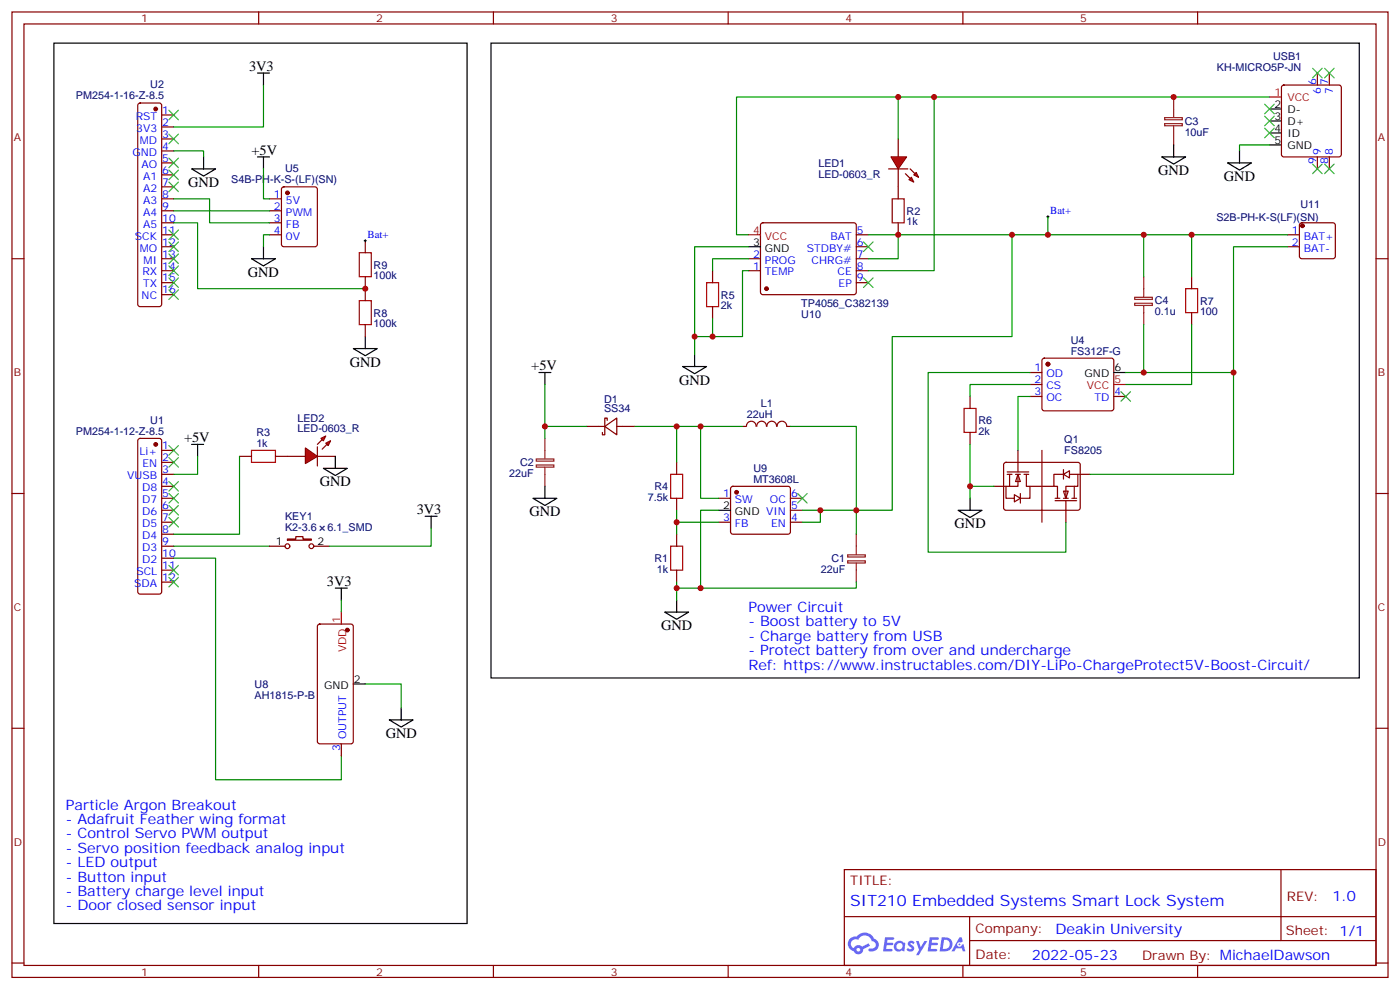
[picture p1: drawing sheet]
<svg xmlns="http://www.w3.org/2000/svg" width="412mm" height="292mm" viewBox="0 0 412 292" stroke-linecap="round" stroke-linejoin="round" font-family="sans-serif">
<g fill="none" stroke="#870000" stroke-width=".35">
<path d="M3.5 3.5h405.4v284.4h-405.4zM7.1 7.1h398.2v277.2h-398.2zM76.2 3.5v3.6M145.3 3.5v3.6M214.5 3.5v3.6M283.6 3.5v3.6M352.8 3.5v3.6M3.5 76.2h3.6M405.3 76.2h3.6M3.5 145.3h3.6M405.3 145.3h3.6M3.5 214.5h3.6"/>
<path d="M405.3 214.5h3.6M248.7 256.1h156.6v28.2h-156.6zM377.3 256.1v20.9M248.7 270h156.5M285.6 277h119.6M285.6 270v14.1M3.5 283.6h3.6M76.2 284.3v3.6M145.3 284.3v3.6M214.5 284.3v3.6M283.6 284.3v3.6M352.8 284.3v3.6"/>
<path d="M405.3 283.6h3.6"/>
</g>
<g fill="#5487ff">
<path d="M267.7 277.3a1.22 1.22 0 0 1 1.7 .3l-.4 .5a.47 .47 0 0 0-.3-.4 .47 .47 0 0 0-.5 .2l.1 .3a1.14 1.14 0 0 1 .8 1.7 1.14 1.14 0 0 1-1.9 0l-.2-.2 .5-.5 .7 .4a.29 .29 0 0 0 .3-.3 .29 .29 0 0 0-.2-.3 1.04 1.04 0 0 1-.6-1.7z"/>
<path d="M260.7 276h2.4l.3 .2-.2 .5-1.8 .1-.1 .8h1.5l.3 .4-.3 .4h-1.6l-.2 1.1h1.7l.2 .3-.2 .3-2.6 .1z"/>
<path d="M273.8 276h2.4l.3 .2-.1 .5-1.8 .1-.2 .8h1.6l.3 .4-.4 .4h-1.6l-.1 1.1h1.7l.2 .3-.2 .3-2.6 .1z"/>
<path d="M282.6 276.1h.7l.3 1.2-.6 .3a.69 .69 0 0 0-1 .3 .69 .69 0 0 0 .4 1 .69 .69 0 0 0 .9-.7l.5-.2 .6 2.2h-.8l-.2-.9h-1.8l-.5 .9h-.8z"/>
<path d="M269.8 277.1h.8l.6 1.8 1.1-1.8h.9l-2.6 4.2h-.8l.9-1.5z"/>
<path d="M277.4 276.1l-.6 4.1h1.3a2.11 2.11 0 0 0 2.5-2.1 2.11 2.11 0 0 0-2.5-2zM278.1 276.8a1.39 1.39 0 0 1 1.7 1.4 1.39 1.39 0 0 1-1.8 1.3h-.3z"/>
<path d="M263.7 277.7a1.54 1.54 0 0 0-.1 2.1 1.54 1.54 0 0 0 2.2 .2l.6 .2 .3-2.3-.2-.2-.4-.1a1.49 1.49 0 0 0-2.4 .1zM264 278.7a.94 .94 0 0 1 1.8 0 .94 .94 0 0 1-1.8 0z"/>
<path d="M250.4 276.4a2.18 2.18 0 0 0 1.1 3.7 1.44 1.44 0 0 0 1.6 1 1.44 1.44 0 0 0 1.2-1.5l2-1-.5-.8-1.9 1a1.47 1.47 0 0 0-2.4 .4 1.39 1.39 0 0 1-.7-1.9 1.39 1.39 0 0 1 2-.5 2.12 2.12 0 0 1 2.2-1.3 2.12 2.12 0 0 1 1.9 1.7 1.14 1.14 0 0 1 1.1 1.4 1.14 1.14 0 0 1-1.7 .8 .43 .43 0 0 0-.5 .3 .43 .43 0 0 0 .4 .5 1.98 1.98 0 0 0 2.5-1.2 1.98 1.98 0 0 0-1.2-2.5 3.1 3.1 0 0 0-5.3-.7l-.9 .1zM252.3 279.7a.55 .55 0 0 1 1.1 0 .55 .55 0 0 1-1.1 0z"/>
<circle cx="282.6" cy="278.1" r=".26"/>
</g>
<g fill="none" stroke="#870000" stroke-width=".35">
<path d="M40.8 30.5l.5-.2h5.6l.5 .2 .2 .5v58.6l-.2 .5-.5 .2h-5.6l-.5-.2-.2-.5v-58.6zM47.6 33.9h3.6M47.6 37.4h3.6M377.7 25.3l.5-.3h16.2l.5 .3 .2 .5v19.7l-.2 .5-.5 .2h-16.2l-.5-.2-.2-.5v-19.7zM388.1 21.5v3.5M391.6 21.5v3.5M47.6 40.9h3.6M47.6 44.5h3.6M47.6 48h3.6M47.6 51.5h3.6M47.6 55h3.6M47.6 58.6h3.6"/>
<path d="M79.4 58.6h3.5M83.1 55.2l.5-.2h9.2l.6 .5 .1 16.5-.5 .6-9.4 .1-.6-.5-.1-16.5zM388.1 46.2v3.5M391.6 46.2v3.5M47.6 62.1h3.6M47.6 65.6h3.6M47.6 69.1h3.6M47.6 72.7h3.6M47.6 76.2h3.6M47.6 79.7h3.6M79.4 62.1h3.5M79.4 65.6h3.5"/>
<path d="M79.4 69.1h3.5M220.5 76.2h3.5M220.5 79.7h3.5M224.2 65.8l.5-.2h26.8l.5 .2 .2 .5v20.1l-.7 .4-27.1-.1-.4-.6v-19.8zM252.2 69.1h3.6M252.2 72.7h3.6M252.2 76.2h3.6M252.2 79.7h3.6M47.6 83.3h3.6M47.6 86.8h3.6M252.2 83.3h3.6M303.4 109.7h3.5"/>
<path d="M303.4 113.2h3.5M303.4 116.8h3.5M307.2 105.7l.4-.2h19.8l.5 .2 .2 .5-.1 14.4-.6 .4-20.1-.1-.4-.6v-14.1zM328.1 116.8h3.5M40.8 129.3l.5-.2h5.6l.5 .2 .2 .5v44.5l-.2 .5-.5 .2h-5.6l-.5-.3-.2-.4v-44.5zM47.6 132.6h3.6M47.6 136.2h3.6M47.6 139.7h3.6M47.6 143.2h3.6M47.6 146.8h3.6M47.6 150.3h3.6M47.6 153.8h3.6"/>
<path d="M47.6 157.3h3.6M47.6 160.9h3.6M47.6 164.4h3.6M47.6 167.9h3.6M47.6 171.4h3.6M93.7 184l.5-.2h9.2l.6 .4 .1 34.2-.5 .6-9.4 .1-.7-.5v-34.1zM100.5 219.1v3.5"/>
</g>
<g fill="#870000" stroke="#870000" stroke-width=".35">
<circle cx="45.9" cy="130.9" r=".53"/>
<circle cx="45.9" cy="32.1" r=".53"/>
<circle cx="84.7" cy="56.8" r=".53"/>
<circle cx="102.3" cy="185.6" r=".53"/>
<circle cx="308.7" cy="107.2" r=".53"/>
<circle cx="225.8" cy="85" r=".53"/>
</g>
<g fill="none" stroke="#000" stroke-width=".35">
<path d="M75.8 21.5h3.6M77.6 21.5v3.5M373.9 39.2h3.6M373.9 35.6h3.6M373.9 32.1h3.6M75.8 46.2h3.6M77.6 46.2v3.5M373.9 42.7h3.6M74.1 76.2h7l-3.5 2.1zM77.6 72.7v3.5M220.5 72.7h3.5M328.1 109.7h3.5"/>
<path d="M125.2 152h3.6M127 152v3.6M98.8 173.2h3.5M100.5 173.2v3.5M104.1 201.4h3.5M114.7 212h7l-3.5 2.1zM118.2 208.5v3.5"/>
</g>
<path d="M77.6 25v12.4h-26.4M51.2 58.6h10.5v7h17.7M77.6 49.7v8.9h1.8M51.2 62.1h28.2M79.4 69.1h-1.8v3.6M51.2 164.4h12.3v65.3h37v-7.1M51.2 160.9h28.2M100.5 176.7v3.6M107.6 201.4h10.6v7.1" fill="none" stroke="#008700" stroke-width=".35"/>
<g fill="none" stroke="#3c3" stroke-width=".35">
<path d="M49.7 39.5l2.9 2.8M49.7 32.5l2.9 2.8M52.6 39.5l-2.9 2.8M52.6 32.5l-2.9 2.8M49.7 46.6l2.9 2.8M49.7 50.1l2.9 2.8M49.7 53.6l2.9 2.8M52.6 46.6l-2.9 2.8M52.6 50.1l-2.9 2.8M52.6 53.6l-2.9 2.8M49.7 67.7l2.9 2.9M49.7 71.3l2.9 2.8"/>
<path d="M49.7 74.8l2.9 2.8M49.7 78.3l2.9 2.8M52.6 67.7l-2.9 2.9M52.6 71.3l-2.9 2.8M52.6 74.8l-2.9 2.8M52.6 78.3l-2.9 2.8M49.7 81.8l2.9 2.9M49.7 85.4l2.9 2.8M52.6 81.8l-2.9 2.9M52.6 85.4l-2.9 2.8M49.7 131.2l2.9 2.9M49.7 134.8l2.9 2.8"/>
<path d="M52.6 131.2l-2.9 2.9M52.6 134.8l-2.9 2.8M49.7 141.8l2.9 2.8M49.7 145.3l2.9 2.9M49.7 148.9l2.9 2.8M52.6 141.8l-2.9 2.8M52.6 145.3l-2.9 2.9M52.6 148.9l-2.9 2.8M49.7 166.5l2.9 2.8M49.7 170l2.9 2.9M52.6 166.5l-2.9 2.8M52.6 170l-2.9 2.9"/>
</g>
<path d="M373.9 28.6h3.6M220.5 69.1h3.5M328.1 113.2h3.5M100.5 180.3v3.5" fill="none" stroke="#f00" stroke-width=".35"/>
<path d="M343.1 34.6h5.2v.7h-5.2zM343.1 36.4h5.2v.6h-5.2zM345.7 28.6v6M345.7 37v5.7M158 135.2h5.2v.6h-5.2zM158 136.9h5.2v.7h-5.2zM160.5 129.1v6M160.5 137.6v5.6M252.2 157.3v6M249.7 163.4h5.2v.6h-5.2zM249.7 165.2h5.2v.6h-5.2zM252.2 165.8v5.6" fill="none" stroke="#8c2424" stroke-width=".35"/>
<g fill="#f00" stroke="#870000" stroke-width=".35">
<path d="M262.5 46.2h4.6l-2.5 3.5z"/>
<path d="M261.8 49.7h5.6z"/>
</g>
<g fill="#870000" stroke="#870000" stroke-width=".35">
<path d="M268.1 49.7l1.4 1.5z"/>
<path d="M266.7 51.2l1.4 1.4z"/>
</g>
<g fill="#f00" stroke="#870000" stroke-width=".35">
<path d="M269.2 51.5l.7-.7 .7 1.4z"/>
<path d="M268.5 52.2l.7 1.4-1.4-.7z"/>
</g>
<path d="M264.6 40.9v5.3M264.6 49.7v8.9M264.6 65.6v3.5M199.3 136.2v3.5M199.3 146.8v3.5M199.3 157.3v3.6M199.3 167.9v3.5" fill="none" stroke="#870000" stroke-width=".35"/>
<path d="M262.8 58.6h3.5v7h-3.5zM197.6 139.7h3.5v7.1h-3.5zM197.6 160.9h3.5v7h-3.5z" fill="none" stroke="#a10000" stroke-width=".35"/>
<g fill="#fff" stroke="#870000" stroke-width=".35">
<path d="M299.9 139.7l.7 2.1h-1.4z"/>
<path d="M298.8 145.7l1.8 1.1-1.8 1z"/>
</g>
<path d="M296.7 139h6.3M296.7 139.7h1.4M297.4 139.7v3.5M299.2 139.7h1.4M299.9 139.7v3.5h-3.6v3.6h2.5M299.9 132.6v6.4M301.6 139.7h1.4M302.3 139.7v3.5h1.1v3.6h-2.8M306.9 132.6v3.6M292.8 143.2h3.5M300.6 145.3v2.9" fill="none" stroke="#870000" stroke-width=".35"/>
<g fill="#fff" stroke="#870000" stroke-width=".35">
<path d="M313.3 144.6h1.4l-.7 2.2z"/>
<path d="M313.3 139.7l1.7-1.1v2.2z"/>
</g>
<g fill="none" stroke="#870000" stroke-width=".35">
<path d="M209.9 79.7v3.6M379.2 69.1h3.6M379.2 72.7h3.6M383 65.8l.5-.2h9.1l.5 .2 .2 .5v9.2l-.2 .5-.5 .2h-9.1l-.5-.2-.2-.5v-9.2zM209.9 90.3v3.5M351 81.5v3.5M351 92.1v3.5M285.8 116.8v3.5M172.9 125.6h5.3M178.2 125.6l3.5-2.5v5zM178.9 123.8v-.7h-.7v5h-.8v-.7M181.7 125.6h5.3"/>
<path d="M218.7 125.6h1.1M222.7 125.6a1.41 1.41 0 0 0-1.4-1.5 1.41 1.41 0 0 0-1.4 1.5M225.8 125.6a1.41 1.41 0 0 0-1.5-1.5 1.41 1.41 0 0 0-1.4 1.5M228.7 125.6a1.41 1.41 0 0 0-1.4-1.5 1.41 1.41 0 0 0-1.4 1.5M228.9 125.6a1.41 1.41 0 0 1 1.4-1.5 1.41 1.41 0 0 1 1.4 1.5h1.1M285.8 127.4v3.5M295.9 136.4l.4-.2h21.5l.4 .7-.1 13-.6 .4-21.4-.1-.5-.6v-12.7zM306.9 136.2v17.6M313.3 139.7h-2.9v3.5h1.1v3.6M313.3 138.3v2.8M315 139.7h2.5v3.5h-3.5v3.6M317.5 139.7h3.5"/>
<path d="M84.7 158.8h2.4v-.8h2.2v.8h2.4v.3h-7zM211.7 146.8h3.5M211.7 153.8h3.5M215.4 143.4l.5-.2h16.2l.5 .2 .2 .5v12.7l-.2 .5-.5 .2h-16.2l-.5-.2-.2-.5v-12.7zM232.8 146.8h3.6M232.8 153.8h3.6M232.8 150.3h3.6M303.4 143.2h7M310.8 147.5h6.3M310.8 146.8h1.4M313.3 146.8h1.4M314 147.5v6.3"/>
<path d="M315.7 146.8h1.4M316.4 143.2v3.6M79.4 160.9h4.6M92.4 160.9h4.6"/>
<circle cx="84.7" cy="160.9" r=".71"/>
<circle cx="91.7" cy="160.9" r=".71"/>
</g>
<path d="M208.1 83.3h3.6v7h-3.6zM349.2 85h3.6v7.1h-3.6zM284 120.3h3.5v7.1h-3.5z" fill="none" stroke="#a10000" stroke-width=".35"/>
<path d="M334.3 87.6h5.1v.6h-5.1zM334.3 89.3h5.1v.7h-5.1zM336.9 81.5v6M336.9 90v5.6" fill="none" stroke="#8c2424" stroke-width=".35"/>
<g fill="#870000" stroke="#870000" stroke-width=".35">
<circle cx="217" cy="145" r=".53"/>
<circle cx="383.6" cy="66.5" r=".53"/>
</g>
<g fill="none" stroke="#000" stroke-width=".35">
<path d="M342.2 46.2h7l-3.5 2.1zM345.7 42.7v3.5M361.6 48h7.1l-3.6 2.1zM365.1 44.5v3.5M158.7 109.7h3.6M160.5 109.7v3.5M201.1 108h7l-3.5 2.1zM204.6 104.4v3.6M157 146.8h7l-3.5 2.1zM160.5 143.2v3.6M211.7 150.3h3.5M282.2 150.3h7.1l-3.5 2.1z"/>
<path d="M285.8 146.8v3.5M199.3 176.7v3.6M195.8 180.3h7l-3.5 2.1z"/>
</g>
<g fill="none" stroke="#008700" stroke-width=".35">
<path d="M264.6 28.6v12.3M275.2 28.6v51.1h-19.4M373.9 28.6h-156.9v40.5h3.5M373.9 42.7h-8.8v1.8M220.5 72.7h-15.9v31.7M220.5 76.2h-10.6v3.5M220.5 79.7h-1.8v19.4h-8.8M255.8 69.1h123.4M264.6 69.1v7.1h-8.8M298.1 69.1v30h-35.3v51.2h-10.6v7M336.9 69.1v12.4M351 69.1v12.4"/>
<path d="M379.2 72.7h-15.8v37h-26.5M209.9 93.8v5.3h-5.3M336.9 95.6v14.1h-5.3M351 95.6v17.6h-19.4M160.5 113.2v12.4h12.4M303.4 116.8h-3.5v15.8M303.4 113.2h-17.6v3.6M303.4 109.7h-30v52.9h40.6v-8.8M363.4 109.7v30h-42.4M160.5 125.6v3.5M187 125.6h12.3v10.6M199.3 125.6h19.4"/>
<path d="M206.4 125.6v21.2h5.3M232.8 125.6h19.4v24.7h-15.8M285.8 130.9v15.9M127 155.6v5.3h-30M199.3 150.3v3.5h12.4M199.3 153.8v3.5M211.7 150.3h-5.3v22.9h-7.1M241.7 150.3v3.5h-5.3M285.8 143.2h7M199.3 171.4v5.3M252.2 171.4v1.8h-45.8"/>
</g>
<path d="M254.4 71.3l2.8 2.8M257.2 71.3l-2.8 2.8M254.4 81.8l2.8 2.9M257.2 81.8l-2.8 2.9M330.2 115.4l2.8 2.8M333 115.4l-2.8 2.8M49.7 152.4l2.9 2.8M52.6 152.4l-2.9 2.8M234.9 145.3l2.9 2.9M237.8 145.3l-2.9 2.9" fill="none" stroke="#3c3" stroke-width=".35"/>
<g fill="#f00" stroke="#870000" stroke-width=".35">
<path d="M90 131.9l3.5 2.5-3.5 2.1z"/>
<path d="M93.5 131.6v5.6z"/>
</g>
<g fill="#870000" stroke="#870000" stroke-width=".35">
<path d="M93.5 130.9l1.4-1.4z"/>
<path d="M96.3 130.9l-1.4 1.4z"/>
</g>
<g fill="#f00" stroke="#870000" stroke-width=".35">
<path d="M94.5 129.1l1.5-.7-.8 1.4z"/>
<path d="M96 130.5l1.4-.7-.7 1.4z"/>
</g>
<path d="M107.6 70.9v3.5M107.6 81.5v7M107.6 95.6v3.5M70.6 134.4h3.5M81.1 134.4h8.9M93.5 134.4h5.3" fill="none" stroke="#870000" stroke-width=".35"/>
<path d="M105.8 74.4h3.6v7.1h-3.6zM105.8 88.5h3.6v7.1h-3.6zM74.1 132.6h7v3.6h-7z" fill="none" stroke="#a10000" stroke-width=".35"/>
<path d="M51.2 44.5h8.8v1.7M51.2 65.6h7v19.4h49.4M308.7 63.9v5.2M58.2 134.4v5.3h-7M70.6 134.4v22.9h-19.4" fill="none" stroke="#008700" stroke-width=".35"/>
<path d="M15.9 12.7h121.7v259.3h-121.7zM144.6 12.7h255.8v187h-255.8zM56.4 49.7h7.1l-3.5 2.2zM60 46.2v3.5M107.6 99.1v3.6M104.1 102.7h7l-3.5 2.1zM56.4 130.9h3.6M58.2 130.9v3.5M95.2 137.9h7.1l-3.5 2.2zM98.8 134.4v3.5" fill="none" stroke="#000" stroke-width=".35"/>
<g fill="none" stroke="#3c3" stroke-width=".35">
<path d="M372.5 37.7l2.9 2.9M372.5 34.2l2.9 2.8M372.5 30.7l2.9 2.8M375.4 37.7l-2.9 2.9M375.4 34.2l-2.9 2.8M375.4 30.7l-2.9 2.8M386.6 20.1l2.9 2.8M389.5 20.1l-2.9 2.8M390.2 20.1l2.8 2.8M393 20.1l-2.8 2.8M386.6 48.3l2.9 2.9M389.5 48.3l-2.9 2.9"/>
<path d="M390.2 48.3l2.8 2.9M393 48.3l-2.8 2.9"/>
</g>
<path d="M107.2 70.9h.7M107.6 70.6v.7M308.3 63.9h.7M308.7 63.5v.7" fill="none" stroke="#000" stroke-width=".29"/>
<g fill="#c00">
<circle cx="199.3" cy="153.8" r=".88"/>
<circle cx="160.5" cy="125.6" r=".88"/>
<circle cx="199.3" cy="125.6" r=".88"/>
<circle cx="206.4" cy="125.6" r=".88"/>
<circle cx="241.7" cy="150.3" r=".88"/>
<circle cx="252.2" cy="150.3" r=".88"/>
<circle cx="336.9" cy="109.7" r=".88"/>
<circle cx="363.4" cy="109.7" r=".88"/>
<circle cx="285.8" cy="143.2" r=".88"/>
<circle cx="345.7" cy="28.6" r=".88"/>
<circle cx="351" cy="69.1" r=".88"/>
<circle cx="336.9" cy="69.1" r=".88"/>
<circle cx="209.9" cy="99.1" r=".88"/>
<circle cx="204.6" cy="99.1" r=".88"/>
<circle cx="264.6" cy="69.1" r=".88"/>
<circle cx="264.6" cy="28.6" r=".88"/>
<circle cx="275.2" cy="28.6" r=".88"/>
<circle cx="298.1" cy="69.1" r=".88"/>
<circle cx="199.3" cy="173.2" r=".88"/>
<circle cx="206.4" cy="173.2" r=".88"/>
<circle cx="308.7" cy="69.1" r=".88"/>
<circle cx="107.6" cy="85" r=".88"/>
</g>
<text font-size="4.6" fill="#00f" x="250.5" y="266.7">SIT210 Embedded Systems Smart Lock System</text>
<g font-size="4.2">
<text x="73.4" y="20.8">3V3</text>
<text x="74.1" y="45.5">+5V</text>
<text x="341.1" y="51.5">GND</text>
<text x="360.5" y="53.3">GND</text>
<text x="55.4" y="55">GND</text>
<text x="73" y="81.5">GND</text>
<text x="103" y="108">GND</text>
<text x="156.5" y="109">+5V</text>
<text x="200" y="113.2">GND</text>
<text x="54.2" y="130.2">+5V</text>
<text x="94.2" y="143.2">GND</text>
<text x="122.8" y="151.3">3V3</text>
<text x="156" y="152">GND</text>
<text x="281.2" y="155.6">GND</text>
<text x="96.3" y="172.5">3V3</text>
<text x="194.8" y="185.6">GND</text>
<text x="113.6" y="217.3">GND</text>
</g>
<g font-size="4.2" fill="#00f">
<text x="220.5" y="180.3">Power Circuit</text>
<text x="220.5" y="184.5">- Boost battery to 5V</text>
<text x="220.5" y="188.7">- Charge battery from USB</text>
<text x="220.5" y="193">- Protect battery from over and undercharge</text>
<text x="220.5" y="197.2">Ref: https://www.instructables.com/DIY-LiPo-ChargeProtect5V-Boost-Circuit/</text>
<text x="19.4" y="238.5">Particle Argon Breakout</text>
<text x="19.4" y="242.7">- Adafruit Feather wing format</text>
<text x="19.4" y="246.9">- Control Servo PWM output</text>
<text x="19.4" y="251.2">- Servo position feedback analog input</text>
<text x="19.4" y="255.4">- LED output</text>
<text x="19.4" y="259.6">- Button input</text>
<text x="19.4" y="263.9">- Battery charge level input</text>
<text x="19.4" y="268.1">- Door closed sensor input</text>
<text x="392.5" y="265.4">1.0</text>
<text x="310.9" y="274.9">Deakin University</text>
<text x="304" y="282.7">2022-05-23</text>
</g>
<g font-size="3.9" fill="#800">
<text x="250.5" y="260.7">TITLE:</text>
<text x="379.1" y="265.4">REV:</text>
<text x="287.4" y="274.9">Company:</text>
<text x="378.7" y="275.5">Sheet: 1/1</text>
<text x="287.4" y="282.6">Date:</text>
<text x="336.4" y="282.7">Drawn By: MichaelDawson</text>
</g>
<g font-size="3.2" fill="#800">
<text x="41.6" y="6.5">1</text>
<text x="110.8" y="6.5">2</text>
<text x="179.9" y="6.5">3</text>
<text x="249.1" y="6.5">4</text>
<text x="318.2" y="6.5">5</text>
<text x="4.1" y="41.6">A</text>
<text x="405.9" y="41.6">A</text>
<text x="4.1" y="110.8">B</text>
<text x="405.9" y="110.8">B</text>
<text x="4.1" y="179.9">C</text>
<text x="405.9" y="179.9">C</text>
<text x="4.1" y="249.1">D</text>
<text x="405.9" y="249.1">D</text>
<text x="41.6" y="287.3">1</text>
<text x="110.8" y="287.3">2</text>
<text x="179.9" y="287.3">3</text>
<text x="249.1" y="287.3">4</text>
<text x="318.2" y="287.3">5</text>
</g>
<g font-size="3.2" fill="#000080">
<text x="375" y="17.8">USB1</text>
<text x="358.4" y="20.9">KH-MICRO5P-JN</text>
<text x="22.4" y="29.3">PM254-1-16-Z-8.5</text>
<text x="44.3" y="26.1">U2</text>
<text x="349" y="40">10uF</text>
<text x="349" y="36.8">C3</text>
<text x="68.1" y="54">S4B-PH-K-S-(LF)(SN)</text>
<text x="84" y="50.8">U5</text>
<text x="241.1" y="52.3">LED-0603_R</text>
<text x="241.1" y="49.1">LED1</text>
<text x="267.1" y="63.2">R2</text>
<text x="358.3" y="65">S2B-PH-K-S(LF)(SN)</text>
<text x="383" y="61.3">U11</text>
<text x="267.1" y="66.4">1k</text>
<text x="110.1" y="82.3">100k</text>
<text x="110.1" y="79.1">R9</text>
<text x="212.4" y="87.9">R5</text>
<text x="340.1" y="89.7">C4</text>
<text x="353.5" y="89.7">R7</text>
<text x="110.1" y="93.2">R8</text>
<text x="212.4" y="91.1">2k</text>
<text x="236" y="90.3">TP4056_C382139</text>
<text x="236" y="93.5">U10</text>
<text x="340.1" y="92.9">0.1u</text>
<text x="353.5" y="92.9">100</text>
<text x="110.1" y="96.4">100k</text>
<text x="315.4" y="101.2">U4</text>
<text x="315.4" y="104.4">FS312F-G</text>
<text x="178" y="118.8">D1</text>
<text x="224.1" y="119.8">L1</text>
<text x="44.3" y="124.9">U1</text>
<text x="87.6" y="124.2">LED2</text>
<text x="177.9" y="121.4">SS34</text>
<text x="220" y="123">22uH</text>
<text x="288.2" y="125">R6</text>
<text x="22.4" y="128.1">PM254-1-12-Z-8.5</text>
<text x="75.5" y="131.6">1k</text>
<text x="75.5" y="128.4">R3</text>
<text x="87.6" y="127.4">LED-0603_R</text>
<text x="288.2" y="128.2">2k</text>
<text x="313.5" y="130.6">Q1</text>
<text x="153.2" y="137.2">C2</text>
<text x="313.5" y="133.8">FS8205</text>
<text x="150" y="140.4">22uF</text>
<text x="221.9" y="142.2">MT3608L</text>
<text x="221.9" y="138.9">U9</text>
<text x="190.8" y="147.5">7.5k</text>
<text x="192.8" y="144.3">R4</text>
<text x="84" y="153.2">KEY1</text>
<text x="84" y="156.4">K2-3.6</text>
<text x="96.5" y="156.4">6.1_SMD</text>
<text x="192.8" y="165.5">R1</text>
<text x="244.9" y="165.5">C1</text>
<text x="193.5" y="168.8">1k</text>
<text x="241.8" y="168.8">22uF</text>
<text x="75" y="202.6">U8</text>
<text x="75" y="205.8">AH1815-P-B</text>
</g>
<g font-size="3.2" fill="#f00">
<text x="375.5" y="28.2">1</text>
<text x="379.2" y="29.6">VCC</text>
<text x="221.8" y="68.8">4</text>
<text x="225.3" y="70.6">VCC</text>
<text x="328.3" y="112.9">5</text>
<text x="320.2" y="114.7">VCC</text>
<text x="100.2" y="183.6" transform="rotate(-90 100.2 183.6)">1</text>
<text x="102" y="192.2" transform="rotate(-90 102 192.2)">VDD</text>
</g>
<g font-size="3.2" fill="#00f">
<text x="387.7" y="25" transform="rotate(-90 387.7 25)">6</text>
<text x="389.1" y="27.8" transform="rotate(-90 389.1 27.8)">6</text>
<text x="391.2" y="25" transform="rotate(-90 391.2 25)">7</text>
<text x="392.6" y="27.8" transform="rotate(-90 392.6 27.8)">7</text>
<text x="40" y="35.3">RST</text>
<text x="47.8" y="33.5">1</text>
<text x="40.1" y="38.8">3V3</text>
<text x="47.8" y="37">2</text>
<text x="47.8" y="40.6">3</text>
<text x="39" y="45.9">GND</text>
<text x="41.2" y="42.3">MD</text>
<text x="47.8" y="44.1">4</text>
<text x="47.8" y="47.6">5</text>
<text x="389.1" y="45.5" transform="rotate(-90 389.1 45.5)">9</text>
<text x="392.6" y="45.5" transform="rotate(-90 392.6 45.5)">8</text>
<text x="41.7" y="49.4">AO</text>
<text x="42.1" y="52.9">A1</text>
<text x="47.8" y="51.2">6</text>
<text x="387.7" y="48.2" transform="rotate(-90 387.7 48.2)">9</text>
<text x="391.2" y="48.2" transform="rotate(-90 391.2 48.2)">8</text>
<text x="42.1" y="56.4">A2</text>
<text x="42.1" y="60">A3</text>
<text x="47.8" y="54.7">7</text>
<text x="47.8" y="58.2">8</text>
<text x="80.7" y="58.2">1</text>
<text x="84.2" y="60">5V</text>
<text x="42.1" y="63.5">A4</text>
<text x="47.8" y="61.7">9</text>
<text x="47.8" y="65.3">10</text>
<text x="80.7" y="61.7">2</text>
<text x="80.7" y="65.3">3</text>
<text x="84.2" y="63.5">PWM</text>
<text x="309.4" y="63">Bat+</text>
<text x="39.7" y="70.6">SCK</text>
<text x="42.1" y="67">A5</text>
<text x="47.8" y="68.8">11</text>
<text x="80.7" y="68.8">4</text>
<text x="84.2" y="67">FB</text>
<text x="84.2" y="70.6">0V</text>
<text x="108.3" y="70">Bat+</text>
<text x="244.6" y="70.6">BAT</text>
<text x="252.4" y="68.8">5</text>
<text x="380.6" y="68.8">1</text>
<text x="384.1" y="70.6">BAT+</text>
<text x="41.1" y="74.1">MO</text>
<text x="42.3" y="77.6">MI</text>
<text x="47.8" y="72.3">12</text>
<text x="47.8" y="75.8">13</text>
<text x="221.8" y="75.8">2</text>
<text x="225.3" y="77.6">PROG</text>
<text x="237.6" y="74.1">STDBY#</text>
<text x="239.1" y="77.6">CHRG#</text>
<text x="252.4" y="72.3">6</text>
<text x="252.4" y="75.8">7</text>
<text x="380.6" y="72.3">2</text>
<text x="384.1" y="74.1">BAT-</text>
<text x="41.9" y="81.1">RX</text>
<text x="47.8" y="79.4">14</text>
<text x="47.8" y="82.9">15</text>
<text x="221.8" y="79.4">1</text>
<text x="225.3" y="81.1">TEMP</text>
<text x="246.7" y="81.1">CE</text>
<text x="252.4" y="79.4">8</text>
<text x="252.4" y="82.9">9</text>
<text x="41.7" y="88.2">NC</text>
<text x="42.2" y="84.7">TX</text>
<text x="47.8" y="86.4">16</text>
<text x="247" y="84.7">EP</text>
<text x="304.7" y="109.4">1</text>
<text x="304.7" y="112.9">2</text>
<text x="308.2" y="111.1">OD</text>
<text x="304.7" y="116.4">3</text>
<text x="308.2" y="114.7">CS</text>
<text x="308.2" y="118.2">OC</text>
<text x="322.4" y="118.2">TD</text>
<text x="328.3" y="116.4">4</text>
<text x="41.1" y="134.1">Li+</text>
<text x="41.9" y="137.6">EN</text>
<text x="47.8" y="132.3">1</text>
<text x="47.8" y="135.8">2</text>
<text x="37.5" y="141.1">VUSB</text>
<text x="47.8" y="139.3">3</text>
<text x="47.8" y="142.9">4</text>
<text x="41.9" y="144.6">D8</text>
<text x="41.9" y="148.2">D7</text>
<text x="47.8" y="146.4">5</text>
<text x="47.8" y="149.9">6</text>
<text x="213" y="146.4">1</text>
<text x="216.5" y="148.2">SW</text>
<text x="226.8" y="148.2">OC</text>
<text x="233" y="149.9">5</text>
<text x="233" y="146.4">6</text>
<text x="41.9" y="151.7">D6</text>
<text x="41.9" y="155.2">D5</text>
<text x="47.8" y="153.5">7</text>
<text x="213" y="153.5">3</text>
<text x="216.5" y="155.2">FB</text>
<text x="227.1" y="155.2">EN</text>
<text x="233" y="153.5">4</text>
<text x="41.9" y="158.8">D4</text>
<text x="47.8" y="157">8</text>
<text x="47.8" y="160.5">9</text>
<text x="41.9" y="162.3">D3</text>
<text x="41.9" y="165.8">D2</text>
<text x="47.8" y="164">10</text>
<text x="47.8" y="167.6">11</text>
<text x="39.5" y="172.9">SDA</text>
<text x="40.2" y="169.3">SCL</text>
<text x="47.8" y="171.1">12</text>
<text x="100.2" y="221.3" transform="rotate(-90 100.2 221.3)">3</text>
<text x="102" y="217.8" transform="rotate(-90 102 217.8)">OUTPUT</text>
</g>
<g font-size="3.2">
<text x="375.5" y="35.3">3</text>
<text x="375.5" y="31.8">2</text>
<text x="379.2" y="33.2">D-</text>
<text x="375.5" y="38.8">4</text>
<text x="379.2" y="40.2">ID</text>
<text x="379.2" y="36.7">D+</text>
<text x="375.5" y="42.3">5</text>
<text x="379.2" y="43.7">GND</text>
<text x="221.8" y="72.3">3</text>
<text x="225.3" y="74.1">GND</text>
<text x="319.5" y="111.1">GND</text>
<text x="328.3" y="109.4">6</text>
<text x="213" y="149.9">2</text>
<text x="216.5" y="151.7">GND VIN</text>
<text x="81.2" y="160.5">1</text>
<text x="93.5" y="160.5">2</text>
<text x="95.5" y="202.8">GND</text>
<text x="104.2" y="201.1">2</text>
</g>
</svg>
